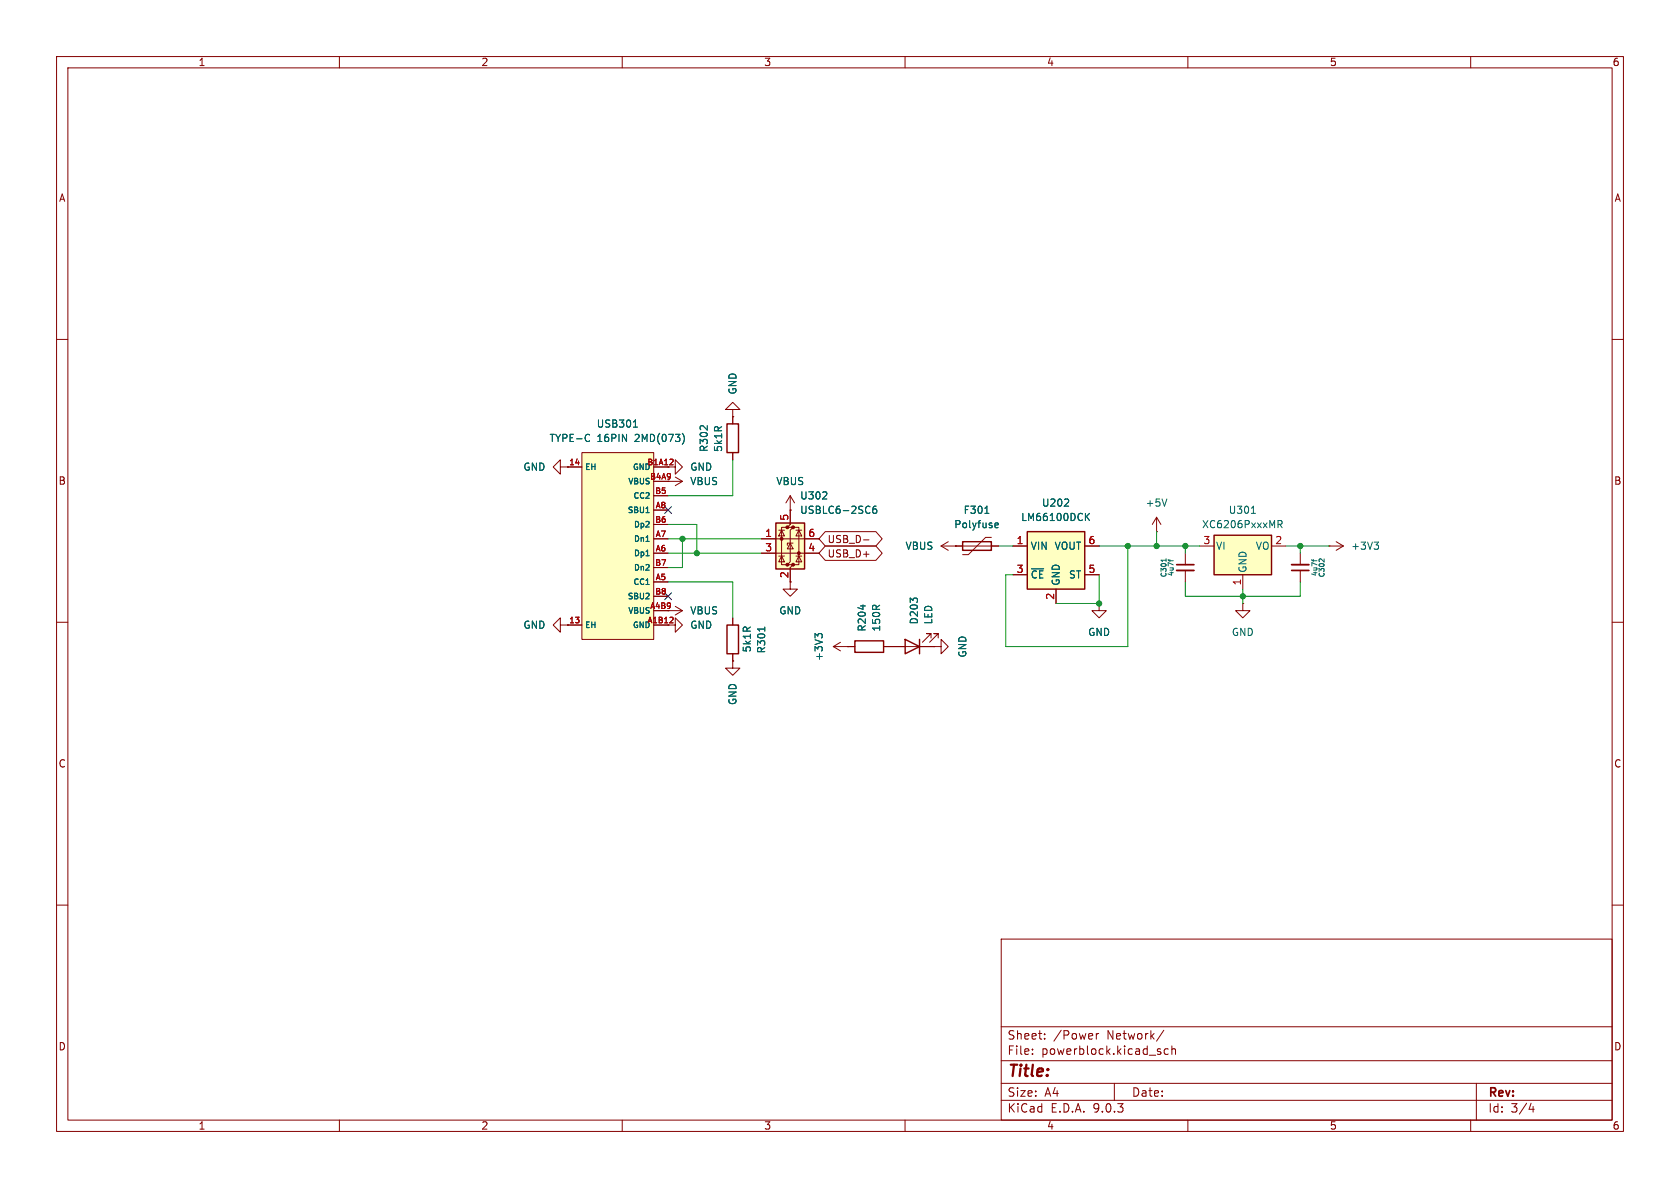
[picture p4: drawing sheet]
<svg xmlns="http://www.w3.org/2000/svg" width="297mm" height="210mm" viewBox="0 0 297 210" stroke-linecap="round" stroke-linejoin="round" font-family="sans-serif">
<g fill="none" stroke="#840000" stroke-width=".18">
<path d="M10 10h277v190h-277zM12 12h273v186h-273zM60 10v2M110 10v2M160 10v2M210 10v2M260 10v2M10 60h2M129.5 73.7v1.2M285 60h2M118.1 82.6h1.3v-1.3l1.2 1.3-1.2 1.2v-1.2M118.1 85.1h2.5"/>
<path d="M119.4 84.3l1.2 .8M120.6 85.1l-1.2 .8M129.5 80v1.3M166.4 96.5l1.2 .8M166.4 96.5h2.5M167.6 95.8l-1.2 .7M168.9 96.5h.1M204.5 94h.1M204.5 91.4l-.8 1.3M204.5 91.4l.7 1.3M204.5 91.4v2.6M209.5 97.8v2"/>
<path d="M10 110h2M118.1 110.5h1.3v-1.3l1.2 1.3-1.2 1.3v-1.3M129.5 116.8v1.3h1.3l-1.3 1.3-1.2-1.3h1.2M129.5 116.8h.1M129.5 109.2v1.3M129.5 115.6v1.2M139.7 102.9v1.2h1.3l-1.3 1.3-1.3-1.3h1.3M147.3 114.3h2.6M147.3 114.3l1.3 .8M148.6 113.5l-1.3 .8M149.9 114.3h.1M157.5 114.3h7.6"/>
<path d="M164.6 112.8v-.8h-.8h.8l-1.5 1.5M165.1 114.3h1.3v-1.3l1.2 1.3-1.2 1.3v-1.3M165.1 114.3h.1M165.9 112.8v-.8h-.8h.8l-1.6 1.5M194.3 106.7v1.3h1.3l-1.3 1.2-1.3-1.2h1.3M194.3 106.7h.1M209.5 100.8v2.1M219.7 106.7v1.3h1.3l-1.3 1.2-1.3-1.2h1.3M219.7 106.7h.1M285 110h2M10 160h2M177 166h108v32h-108z"/>
<path d="M285 160h2M60 198v2M110 198v2M160 198v2M177 194.5h108M177 191.5h108M177 187.5h108M177 181.5h108M182.5 186.3v.1M182.5 185.5v.1M184.7 183.6v.1M184.7 182.8v.1"/>
<path d="M193.8 182.7v1M194.2 182.7l-.2 .1-.2 .2M197 191.5v3M205 185.9l.2 .2-.2 .3M205 185.4l.2 .1M205.7 182.1l-1.2 2M206.5 185.5l-.4-.1-.3 .3v.4l.2 .2h.5M207.2 185.5l.2-.1 .3 .1 .1 .9M207.2 184.9v1.5M210 198v2M260 198v2M261 191.5v6.5"/>
<path d="M270.7 195l-.4 1.1h.9M271 195.6v1"/>
</g>
<path d="M128.5 74.9h2.1v5.1h-2.1zM128.5 110.5h2.1v5.1h-2.1zM160 113l2.6 1.3-2.6 1.3zM162.6 113v2.6" fill="none" stroke="#840000" stroke-width=".25"/>
<path d="M206.1 98.8v.5M206.3 88.2l-.4 1.3M206.5 98.9l.1 .2M206.7 99.1h.7M206.8 98.9v.4M135.2 110.8v.8M144.6 112.4l-.5-.4v.8M144.6 112.2l.2-.2h.3l.3 .2" fill="none" stroke="#006464" stroke-width=".18"/>
<path d="M208 99.8h3.1" fill="none" stroke="#840000" stroke-width=".3"/>
<path d="M208 100.8h3.1" fill="none" stroke="#840000" stroke-width=".33"/>
<path d="M181.6 94h10.2v10.1h-10.2z" fill="#ffffc2"/>
<path d="M181.6 94h10.2v10.1h-10.2zM151.1 113.3h5.1v2h-5.1z" fill="none" stroke="#840000" stroke-width=".25"/>
<g fill="none" stroke="#840000" stroke-width=".18">
<path d="M99.1 82.6v-1.3l-1.3 1.3 1.3 1.2v-1.2h1.2M139.7 90.2h.1M139.7 87.6l-.8 1.3M139.7 87.6l.8 1.3M139.7 87.6v2.6M179.1 96.5h2.5M191.8 96.5h2.5M229.9 97.8v2M234.9 96.5h.1M234.9 96.5h2.6M236.2 95.8l1.3 .7M237.5 96.5l-1.3 .8"/>
<path d="M118.1 108h2.5M119.4 107.2l1.2 .8M120.6 108l-1.2 .7M149.9 114.3h1.2M156.2 114.3h1.3M179.1 101.6h2.5M186.7 104.1v2.6M191.8 101.6h2.5M229.9 100.8v2.1"/>
</g>
<path d="M188.1 89.5h.8M188.9 88.3v.5M192.1 91.3l.5 .7M192.6 90.7l-.7 .8M231.9 98.9l.2 .2h.7M232.2 98.9v.4M234.1 98.8v.5l-.5-.5-.4 .1M242.9 95.8h.8l-.4 .5M243.5 96.3l.2 .3v.3l-.2 .2M152.6 106.9v.8" fill="none" stroke="#006464" stroke-width=".18"/>
<path d="M228.3 100.8h3.1" fill="none" stroke="#840000" stroke-width=".3"/>
<path d="M228.3 99.8h3.1" fill="none" stroke="#840000" stroke-width=".33"/>
<path d="M137.2 92.5h5v8.1h-5z" fill="#ffffc2"/>
<g fill="#840000" stroke="#840000" stroke-width=".18">
<circle cx="138.2" cy="95.2" r=".25"/>
<circle cx="139.2" cy="93.2" r=".25"/>
<circle cx="139.2" cy="99.8" r=".25"/>
<circle cx="140.2" cy="93.2" r=".25"/>
<circle cx="140.2" cy="99.8" r=".25"/>
<circle cx="141.2" cy="97.8" r=".25"/>
</g>
<g fill="none" stroke="#840000" stroke-width=".18">
<path d="M134.6 95.3h10.2M134.6 97.8h10.2M137.7 98.3h1M137.7 93.7h1M138.2 93.7l.5 1h-1zM138.2 98.3l.5 1h-1zM139.2 93.2h-1v6.6h1M139.7 90.2v2.5l-.5 .5h1l-.5 .5v5.6l-.5 .5h1l-.5 .5v2.6M139.7 96l.5 1h-1zM140.2 96h-1v.4M140.2 93.2h1v6.6h-1M140.7 98.3h1"/>
<path d="M140.7 93.7h1M141.2 93.7l.5 1h-1zM141.2 98.3l.5 1h-1zM99.1 110.5v-1.3l-1.3 1.3 1.3 1.3v-1.3h1.2"/>
</g>
<path d="M137.2 92.5h5v8.1h-5z" fill="none" stroke="#840000" stroke-width=".25"/>
<path d="M145.4 88.2h.8M146.1 87.1v.4M154.9 89.5h-.4a.86 .86 0 0 0 0 1.2l.4-.1 .1-.4-.2-.2h-.3l-.2 .2" fill="none" stroke="#006464" stroke-width=".18"/>
<path d="M102.9 80h12.7v33h-12.7z" fill="#ffffc2"/>
<g fill="none" stroke="#840000" stroke-width=".18">
<path d="M129.5 72.4h1.3l-1.3-1.3-1.2 1.3h1.2v1.3M129.5 73.7h.1M100.3 82.6h2.6M102.9 80h12.7v33h-12.7zM115.6 97.8h2.5M115.6 95.3h2.5M115.6 92.7h2.5M115.6 90.2h2.5M115.6 87.6h2.5M115.6 85.1h2.5M115.6 82.6h2.5M168.9 96.5h7.6"/>
<path d="M175.3 95h-1.1l-3 3h-1M100.3 110.5h2.6M115.6 110.5h2.5M115.6 108h2.5M115.6 105.4h2.5M115.6 102.9h2.5M115.6 100.3h2.5"/>
</g>
<path d="M118.9 81.2l.1 .4-.6 .6h.6M118.9 109.2l.1 .3-.6 .6h.6" fill="none" stroke="#a90000" stroke-width=".18"/>
<path d="M104 76.8l.2 .1M104.2 77.9l-.2 .1M112 75.5h.7M112.2 74.4l.1-.2v1.3M120.7 76.7a1.49 1.49 0 0 1 0 1.8M114.2 98.2h.6M114.2 95.7h.6M114.2 90.6h.6M174.1 90.7h.7M175.9 93.1l.2 .2 .3-.1M175.9 92.6l.2-.2h.2l.2 .2v.1l-.6 .2" fill="none" stroke="#006464" stroke-width=".18"/>
<path d="M170.2 95.8h5.1v1.5h-5.1z" fill="none" stroke="#840000" stroke-width=".25"/>
<path d="M214.6 94.6h10.2v7h-10.2z" fill="#ffffc2"/>
<path d="M214.6 94.6h10.2v7h-10.2z" fill="none" stroke="#840000" stroke-width=".25"/>
<g fill="none" stroke="#840000" stroke-width=".18">
<path d="M129.5 73.7h.1M129.5 73.7v1.2M100.3 82.6h2.6M115.6 95.3h2.5M115.6 97.8h2.5M115.6 92.7h2.5M115.6 90.2h2.5M115.6 87.6h2.5M115.6 85.1h2.5M115.6 82.6h2.5M129.5 80v1.3M134.6 95.3h2.6"/>
<path d="M134.6 97.8h2.6M139.7 90.2h.1M139.7 90.2v2.5M142.2 95.3h2.6M142.2 97.8h2.6M145.9 96.5h8.9l1.2 1.3-1.2 1.3h-8.9l-1.1-1.3zM145.9 94h8.9l1.2 1.3-1.2 1.2h-8.9l-1.1-1.2zM152.7 95.4h.9M168.9 96.5h.1M168.9 96.5h1.3M175.3 96.5h1.2M179.1 96.5h2.5"/>
<path d="M191.8 96.5h2.5M212.1 96.5h2.5M224.8 96.5h2.5M100.3 110.5h2.6M115.6 110.5h2.5M115.6 108h2.5M115.6 105.4h2.5M115.6 102.9h2.5M115.6 100.3h2.5M129.5 116.8h.1M129.5 109.2v1.3M129.5 115.6v1.2"/>
<path d="M139.7 100.3v2.6M149.9 114.3h.1M149.9 114.3h1.2M156.2 114.3h3.8M162.6 114.3h2.5M165.1 114.3h.1M179.1 101.6h2.5M186.7 104.1v2.6M191.8 101.6h2.5M194.3 106.7h.1M219.7 101.6v2.5"/>
</g>
<g fill="none" stroke="#006464" stroke-width=".18">
<path d="M104 76.8l.2 .1M104.2 77.9l-.2 .1M112 75.5h.7M112.2 74.4l.1-.2v1.3M120.7 76.7a1.49 1.49 0 0 1 0 1.8M114.2 98.2h.6M114.2 95.7h.6M114.2 90.6h.6M145.4 88.2h.8M146.1 87.1v.4M154.9 89.5h-.4a.86 .86 0 0 0 0 1.2l.4-.1 .1-.4-.2-.2h-.3l-.2 .2M174.1 90.7h.7"/>
<path d="M175.9 93.1l.2 .2 .3-.1M175.9 92.6l.2-.2h.2l.2 .2v.1l-.6 .2M188.1 89.5h.8M188.9 88.3v.5M192.1 91.3l.5 .7M192.6 90.7l-.7 .8M221.2 90.7h.7M225.9 92.7l.6-.1 .2-.2-.1-.3-.7-.1v1.3M226.2 92.7l.5 .6M135.2 110.8v.8M144.6 112.4l-.5-.4v.8M144.6 112.2l.2-.2h.3l.3 .2"/>
<path d="M152.6 106.9v.8"/>
</g>
<g fill="none" stroke="#009600" stroke-width=".18">
<path d="M118.1 97.8h16.5M118.1 95.3h16.5M118.1 92.7h5.1v5.1M120.6 95.3v5h-2.5M129.5 81.3v6.3h-11.4M176.5 96.5h2.6M194.3 96.5h17.8M199.4 96.5v17.8h-21.6v-12.7h1.3M204.5 94v2.5M209.5 96.5v1.3M227.3 96.5h7.6M229.9 96.5v1.3"/>
<path d="M118.1 102.9h11.4v6.3M194.3 101.6v5.1h-7.6M209.5 102.9v2.5h20.4v-2.5M219.7 104.1v2.6"/>
</g>
<path d="M117.5 89.6l1.2 1.2M118.7 89.6l-1.2 1.2M117.5 104.8l1.2 1.2M118.7 104.8l-1.2 1.2" fill="none" stroke="#000084" stroke-width=".18"/>
<path d="M118.9 81.2l.1 .4-.6 .6h.6M118.9 109.2l.1 .3-.6 .6h.6" fill="none" stroke="#a90000" stroke-width=".18"/>
<g fill="#009600" stroke="#009600" stroke-width=".18">
<circle cx="204.5" cy="96.5" r=".46"/>
<circle cx="209.5" cy="96.5" r=".46"/>
<circle cx="194.3" cy="106.7" r=".46"/>
<circle cx="229.9" cy="96.5" r=".46"/>
<circle cx="199.4" cy="96.5" r=".46"/>
<circle cx="219.7" cy="105.4" r=".46"/>
<circle cx="120.6" cy="95.3" r=".46"/>
<circle cx="123.2" cy="97.8" r=".46"/>
</g>
<text font-size="2.8" fill="#840000" x="178" y="190.9">Title:</text>
<g font-size="2.1" fill="#840000">
<text x="178" y="184">Sheet:</text>
<text x="186.2" y="184">/Power</text>
<text x="195.7" y="184">Network/</text>
<text x="178" y="186.7">File:</text>
<text x="184.1" y="186.7">powerblock.kicad_sch</text>
<text x="178" y="196.9">KiCad</text>
<text x="178" y="194.1">Size:</text>
<text x="184.7" y="194.1">A4</text>
<text x="185.7" y="196.9">E.D.A.</text>
<text x="193.3" y="196.9">9.0.3</text>
<text x="200" y="194.1">Date:</text>
<text x="263" y="194.3">Rev:</text>
<text x="263" y="196.9">Id:</text>
<text x="267.1" y="196.9">3/4</text>
</g>
<g font-size="1.8" fill="#840000">
<text x="35" y="11.9">1</text>
<text x="85" y="11.9">2</text>
<text x="135" y="11.9">3</text>
<text x="185" y="11.9">4</text>
<text x="235" y="11.9">5</text>
<text x="285" y="11.9">6</text>
<text x="10.3" y="35.9">A</text>
<text x="285.3" y="35.9">A</text>
<text x="10.3" y="85.9">B</text>
<text x="285.3" y="85.9">B</text>
<text x="146.2" y="98.7">USB_D+</text>
<text x="146.2" y="96.2">USB_D-</text>
<text x="10.3" y="135.9">C</text>
<text x="285.3" y="135.9">C</text>
<text x="10.3" y="185.9">D</text>
<text x="285.3" y="185.9">D</text>
<text x="35" y="199.9">1</text>
<text x="85" y="199.9">2</text>
<text x="135" y="199.9">3</text>
<text x="185" y="199.9">4</text>
<text x="235" y="199.9">5</text>
<text x="285" y="199.9">6</text>
</g>
<g font-size="1.8" fill="#006464">
<text x="130.4" y="69.8" transform="rotate(-90 130.4 69.8)">GND</text>
<text x="105.4" y="75.8">USB301</text>
<text x="92.4" y="83.4">GND</text>
<text x="97.1" y="78.3">TYPE-C</text>
<text x="105.5" y="78.3">16PIN</text>
<text x="112.3" y="78.3">2MD(073)</text>
<text x="121.9" y="83.4">GND</text>
<text x="125.3" y="80" transform="rotate(-90 125.3 80)">R302</text>
<text x="127.9" y="80" transform="rotate(-90 127.9 80)">5k1R</text>
<text x="121.9" y="86">VBUS</text>
<text x="137.1" y="86">VBUS</text>
<text x="141.4" y="88.5">U302</text>
<text x="184.1" y="89.8">U202</text>
<text x="202.4" y="89.8">+5V</text>
<text x="141.4" y="91">USBLC6-2SC6</text>
<text x="168.6" y="93.6">Polyfuse</text>
<text x="170.3" y="91">F301</text>
<text x="180.4" y="92.3">LM66100DCK</text>
<text x="212.4" y="93.6">XC6206PxxxMR</text>
<text x="217.1" y="91">U301</text>
<text x="160" y="97.4">VBUS</text>
<text x="182.1" y="97.4">VIN</text>
<text x="186.3" y="97.4">VOUT</text>
<text x="214.9" y="97.4">VI</text>
<text x="220.6" y="101.3" transform="rotate(-90 220.6 101.3)">GND</text>
<text x="221.9" y="97.4">VO</text>
<text x="238.8" y="97.4">+3V3</text>
<text x="182.1" y="102.5">~{CE}</text>
<text x="187.6" y="103.6" transform="rotate(-90 187.6 103.6)">GND</text>
<text x="188.9" y="102.5">ST</text>
<text x="92.4" y="111.4">GND</text>
<text x="121.9" y="111.4">GND</text>
<text x="121.9" y="108.8">VBUS</text>
<text x="137.7" y="108.8">GND</text>
<text x="153.3" y="111.8" transform="rotate(-90 153.3 111.8)">R204</text>
<text x="155.8" y="111.8" transform="rotate(-90 155.8 111.8)">150R</text>
<text x="162.5" y="110.5" transform="rotate(-90 162.5 110.5)">D203</text>
<text x="165" y="110.5" transform="rotate(-90 165 110.5)">LED</text>
<text x="192.3" y="112.6">GND</text>
<text x="217.7" y="112.6">GND</text>
<text x="132.9" y="115.4" transform="rotate(-90 132.9 115.4)">5k1R</text>
<text x="135.5" y="115.6" transform="rotate(-90 135.5 115.6)">R301</text>
<text x="145.6" y="116.9" transform="rotate(-90 145.6 116.9)">+3V3</text>
<text x="171" y="116.3" transform="rotate(-90 171 116.3)">GND</text>
<text x="130.4" y="124.7" transform="rotate(-90 130.4 124.7)">GND</text>
</g>
<g font-size="1.8" fill="#a90000">
<text x="135.2" y="95">1</text>
<text x="139.4" y="92.1" transform="rotate(-90 139.4 92.1)">5</text>
<text x="142.8" y="95">6</text>
<text x="135.2" y="97.5">3</text>
<text x="142.8" y="97.5">4</text>
<text x="179.6" y="96.3">1</text>
<text x="179.6" y="101.3">3</text>
<text x="192.3" y="96.3">6</text>
<text x="192.3" y="101.3">5</text>
<text x="212.7" y="96.3">3</text>
<text x="225.4" y="96.3">2</text>
<text x="139.4" y="102.3" transform="rotate(-90 139.4 102.3)">2</text>
<text x="186.4" y="106.1" transform="rotate(-90 186.4 106.1)">2</text>
<text x="219.5" y="103.6" transform="rotate(-90 219.5 103.6)">1</text>
</g>
<g font-size="1.4" fill="#a90000">
<text x="100.5" y="82.3">14</text>
<text x="111.8" y="83.3">GND</text>
<text x="115.7" y="87.4">B5</text>
<text x="115.8" y="89.9">A8</text>
<text x="115.7" y="92.5">B6</text>
<text x="115.8" y="95">A7</text>
<text x="115.7" y="100.1">B7</text>
<text x="115.8" y="97.5">A6</text>
<text x="114.8" y="107.7">A4B9</text>
<text x="115.7" y="105.2">B8</text>
<text x="115.8" y="102.6">A5</text>
<text x="100.5" y="110.2">13</text>
<text x="111.8" y="111.2">GND</text>
<text x="114.4" y="110.2">A1B12</text>
</g>
<g font-size="1.4" fill="#006464">
<text x="103.4" y="83.3">EH</text>
<text x="110.9" y="85.8">VBUS</text>
<text x="111.9" y="88.4">CC2</text>
<text x="110.9" y="90.9">SBU1</text>
<text x="111.9" y="96">Dn1</text>
<text x="111.9" y="93.4">Dp2</text>
<text x="111.9" y="101.1">Dn2</text>
<text x="111.9" y="98.5">Dp1</text>
<text x="110.9" y="106.1">SBU2</text>
<text x="111.9" y="103.6">CC1</text>
<text x="103.4" y="111.2">EH</text>
<text x="110.9" y="108.7">VBUS</text>
</g>
<g font-size="1.4" fill="#840000">
<text x="114.4" y="82.3">B1A12</text>
<text x="114.8" y="84.8">B4A9</text>
</g>
<g font-size="1.2" fill="#006464">
<text x="207.7" y="102" transform="rotate(-90 207.7 102)">4u7f</text>
<text x="233.1" y="102" transform="rotate(-90 233.1 102)">4u7f</text>
<text x="206.4" y="102.2" transform="rotate(-90 206.4 102.2)">C301</text>
<text x="234.4" y="102.2" transform="rotate(-90 234.4 102.2)">C302</text>
</g>
</svg>
